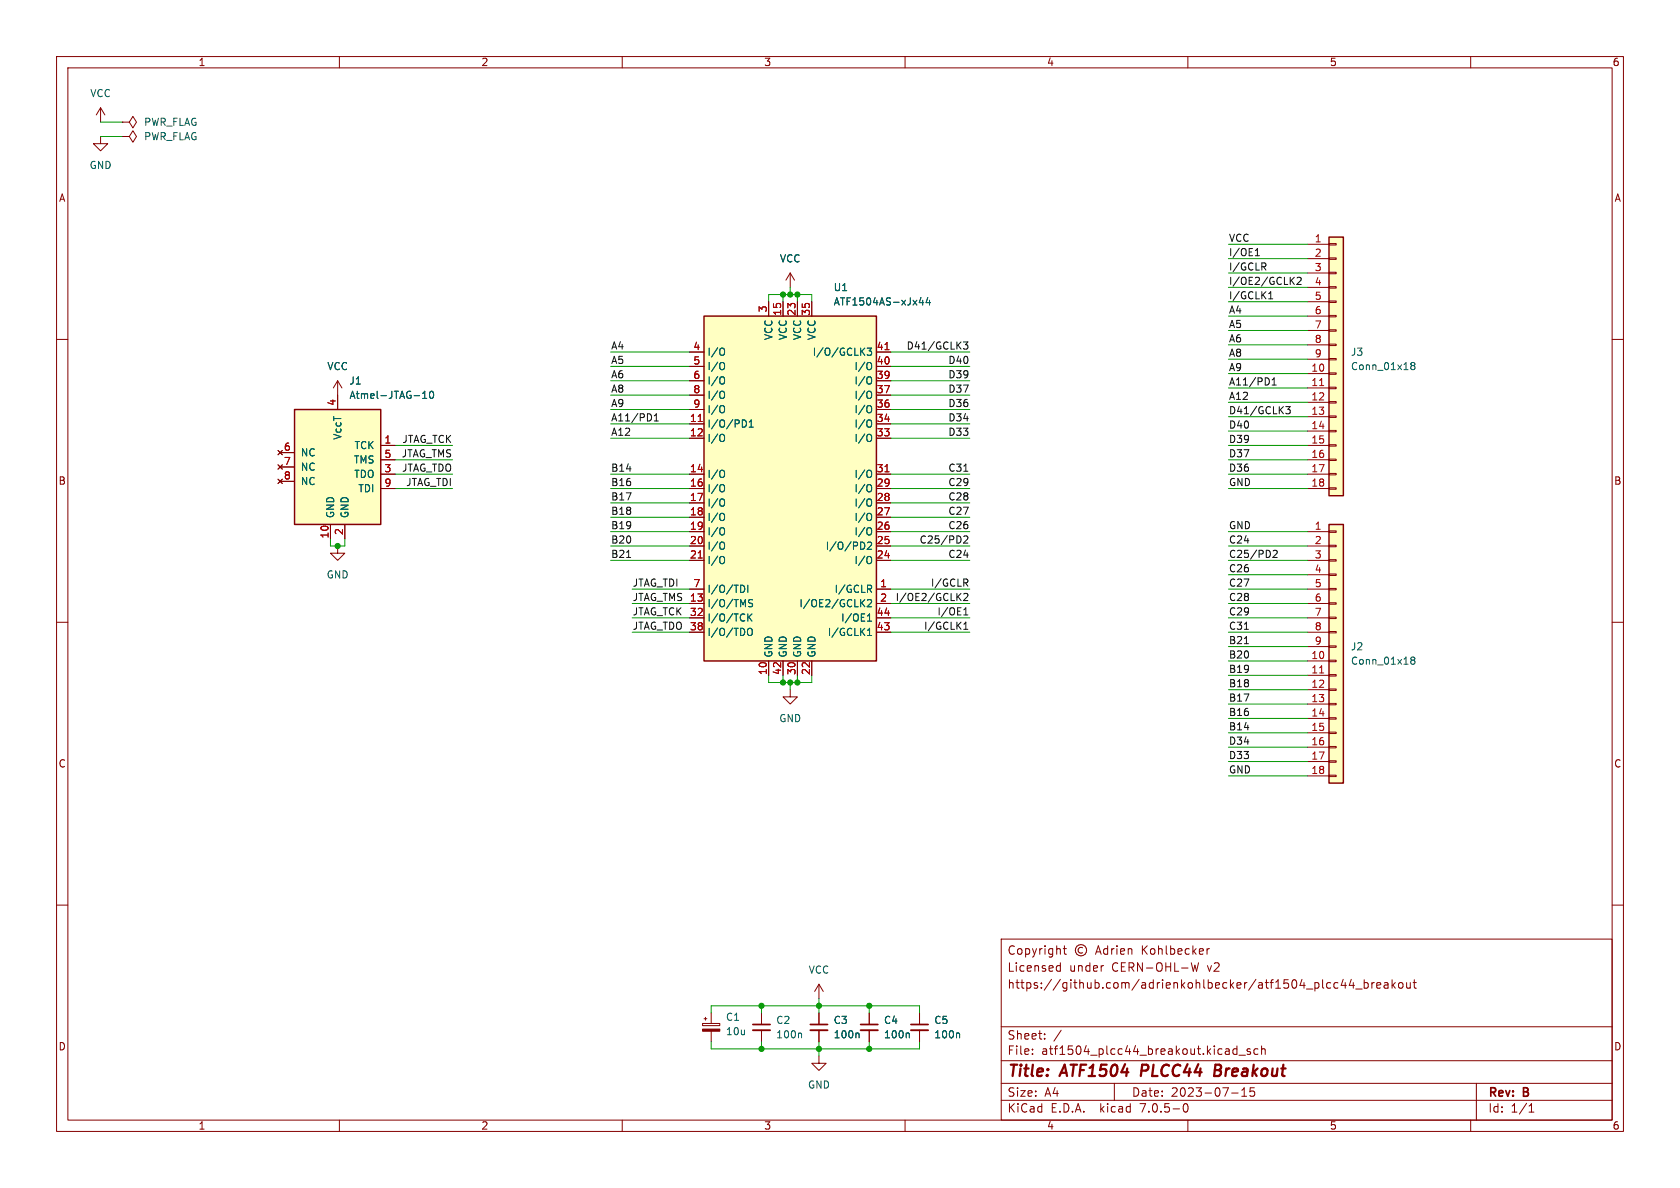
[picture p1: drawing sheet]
<svg xmlns="http://www.w3.org/2000/svg" width="297mm" height="210mm" viewBox="0 0 297 210" stroke-linecap="round" stroke-linejoin="round" font-family="sans-serif">
<g fill="none" stroke="#840000" stroke-width=".18">
<path d="M10 10h277v190h-277zM12 12h273v186h-273zM17.8 19.1l-.8 1.2M17.8 19.1v2.5M17.8 19.1l.7 1.2M60 10v2M110 10v2M160 10v2M210 10v2M260 10v2M17.8 24.1v1.3h1.2l-1.2 1.3-1.3-1.3h1.3M21.6 21.6h1.3l.6-1 .6 1-.6 1-.6-1"/>
<path d="M21.6 21.6h.1M21.6 24.1h1.3l.6-1 .6 1-.6 1-.6-1M21.6 24.1h.1M10 60h2M135.9 53.3v2.6M138.4 53.3v2.6M139.7 48.3l-.8 1.2M139.7 48.3v2.5M139.7 48.3l.8 1.2M141 53.3v2.6M143.5 53.3v2.6M231.1 43.2h3.8"/>
<path d="M231.1 45.7h3.8M231.1 48.3h3.8M231.1 50.8h3.8M231.1 53.3h3.8M231.1 55.9h3.8M231.1 58.4h3.8M234.9 58.3h1.3v.2h-1.3zM234.9 55.8h1.3v.2h-1.3zM234.9 53.2h1.3v.3h-1.3zM234.9 50.7h1.3v.2h-1.3zM234.9 48.1h1.3v.3h-1.3zM234.9 45.6h1.3v.2h-1.3z"/>
<path d="M234.9 43.1h1.3v.2h-1.3zM285 60h2M49.1 79.6l.8 .8M49.9 79.6l-.8 .8M59.7 67.3l-.8 1.3M59.7 67.3v5.1M59.7 67.3l.8 1.3M67.3 78.7h2.5M121.9 74.9h2.6M121.9 77.5h2.6M121.9 72.4h2.6M121.9 69.9h2.6"/>
<path d="M121.9 67.3h2.6M121.9 62.2h2.6M121.9 64.8h2.6M154.9 74.9h2.6M154.9 77.5h2.6M154.9 72.4h2.6M154.9 69.9h2.6M154.9 67.3h2.6M154.9 62.2h2.6M154.9 64.8h2.6M231.1 78.7h3.8M231.1 66h3.8"/>
<path d="M231.1 68.6h3.8M231.1 71.1h3.8M231.1 73.7h3.8M231.1 76.2h3.8M231.1 61h3.8M231.1 63.5h3.8M234.9 78.6h1.3v.3h-1.3zM234.9 76.1h1.3v.2h-1.3zM234.9 73.5h1.3v.3h-1.3zM234.9 71h1.3v.2h-1.3zM234.9 68.5h1.3v.2h-1.3zM234.9 65.9h1.3v.3h-1.3z"/>
<path d="M234.9 63.4h1.3v.2h-1.3zM234.9 60.8h1.3v.3h-1.3zM49.1 82.2l.8 .7M49.1 84.7l.8 .8M49.5 80h2.6M49.5 82.6h2.6M49.5 85.1h2.6M49.9 82.2l-.8 .7M49.9 84.7l-.8 .8M58.4 92.7v2.6M59.7 96.5v1.3h1.3l-1.3 1.3-1.3-1.3h1.3M61 92.7v2.6"/>
<path d="M67.3 83.8h2.5M67.3 81.3h2.5M67.3 86.4h2.5M121.9 94h2.6M121.9 96.5h2.6M121.9 99.1h2.6M121.9 83.8h2.6M121.9 86.4h2.6M121.9 88.9h2.6M121.9 91.4h2.6M154.9 94h2.6M154.9 96.5h2.6"/>
<path d="M154.9 99.1h2.6M154.9 83.8h2.6M154.9 86.4h2.6M154.9 88.9h2.6M154.9 91.4h2.6M231.1 94h3.8M231.1 96.5h3.8M231.1 99.1h3.8M231.1 83.8h3.8M231.1 81.3h3.8M231.1 86.4h3.8M234.9 98.9h1.3v.3h-1.3z"/>
<path d="M234.9 96.4h1.3v.2h-1.3zM234.9 93.9h1.3v.2h-1.3zM234.9 86.2h1.3v.3h-1.3zM234.9 83.7h1.3v.2h-1.3zM234.9 81.2h1.3v.2h-1.3zM10 110h2M121.9 104.1h2.6M121.9 106.7h2.6M121.9 109.2h2.6M121.9 111.8h2.6M135.9 116.8v2.6M138.4 116.8v2.6"/>
<path d="M141 116.8v2.6M143.5 116.8v2.6M154.9 104.1h2.6M154.9 106.7h2.6M154.9 109.2h2.6M154.9 111.8h2.6M231.1 116.8h3.8M231.1 119.4h3.8M231.1 101.6h3.8M231.1 104.1h3.8M231.1 106.7h3.8M231.1 109.2h3.8"/>
<path d="M231.1 111.8h3.8M231.1 114.3h3.8M234.9 119.3h1.3v.2h-1.3zM234.9 116.7h1.3v.3h-1.3zM234.9 114.2h1.3v.2h-1.3zM234.9 111.6h1.3v.3h-1.3zM234.9 109.1h1.3v.2h-1.3zM234.9 106.6h1.3v.2h-1.3zM234.9 104h1.3v.3h-1.3zM234.9 101.5h1.3v.2h-1.3zM285 110h2M139.7 121.9v1.3h1.3l-1.3 1.3-1.3-1.3h1.3"/>
<path d="M231.1 121.9h3.8M231.1 124.5h3.8M231.1 127h3.8M231.1 129.5h3.8M231.1 132.1h3.8M231.1 134.6h3.8M231.1 137.2h3.8M234.9 137h1.3v.3h-1.3zM234.9 134.5h1.3v.2h-1.3zM234.9 132h1.3v.2h-1.3zM234.9 129.4h1.3v.3h-1.3zM234.9 126.9h1.3v.2h-1.3z"/>
<path d="M234.9 124.3h1.3v.3h-1.3zM234.9 121.8h1.3v.2h-1.3zM10 160h2M285 160h2M124.7 179.8v.5M125.7 179.1v1.8M134.6 179.1v2M144.8 174l-.8 1.3M144.8 174v2.5M144.8 179.1v2M144.8 174l.7 1.3M153.7 179.1v2"/>
<path d="M162.6 179.1v2M177 166h108v32h-108zM186.9 171.6h.6M186.9 170.8h.6M187.5 170.2v1.5M188 167.7h.5M188.2 167.2v1.3l.3 .2M191.4 167.6a.52 .52 0 0 0-.8 .4 .52 .52 0 0 0 .8 .4M193.7 168.7l.5-1.5 .5 1.5M193.8 168.3h.7M195 170.7h.1M195.8 167.8l-.4-.1-.3 .3v.4l.1 .2h.6"/>
<path d="M195.8 167.2v1.5M196.5 167.7v1M197 167.7l-.3 .1-.2 .2M197.5 167.2v.1M197.5 167.7v1M198.1 168.2l.7-.1-.1-.3-.4-.1-.2 .2 .1 .7h.5M199.5 167.8l.2-.1 .3 .1 .1 .9M199.5 167.7v1M210.6 170.2l.4 1.5 .2-1.1 .3 1.1 .4-1.5M213.4 167.7v1M213.8 167.7l-.3 .1-.1 .2M236.5 173.8l-.4-.1-.3 .3v.4l.2 .2h.5"/>
<path d="M237.5 173.1l-.4 1.1h.9M237.8 173.7v1M238.9 173.1l-.4 1.1h1M239.2 173.7v1M239.7 174.8h1.1M241.2 173.8l.4-.1 .3 .3v.4l-.2 .2h-.5M241.2 173.2v1.5M242.5 173.7v1M243 173.7l-.3 .1-.2 .2M243.4 174.2l.7-.1-.1-.3-.4-.1-.2 .2 .1 .7h.5M244.7 173.8h.6l.1 .9M245.4 174.1h-.5a.29 .29 0 0 0-.2 .3 .29 .29 0 0 0 .2 .3l.5-.1"/>
<path d="M246.1 173.2v1.5M246.2 174.1l.5 .6M246.7 173.7l-.6 .6M247.3 173.8l.2-.1 .5 .1v.6l-.1 .2-.4 .1-.2-.1zM248.7 173.7v.9l.4 .1 .2-.1M249.3 173.7v1M249.8 173.7h.6M250 173.2v1.3l.4 .2M60 198v2M110 198v2M124.2 180.9h3.1v.4h-3.1zM124.5 180.1h.5"/>
<path d="M125.7 182.3v1.9M134.6 182.1v2.1M144.8 186.7v1.3h1.2l-1.2 1.2-1.3-1.2h1.3M144.8 182.1v2.1M153.7 182.1v2.1M160 198v2M162.6 182.1v2.1M177 194.5h108M177 191.5h108M177 187.5h108M177 181.5h108M182.5 186.3v.1"/>
<path d="M182.5 185.5v.1M184.7 183.6v.1M184.7 182.8v.1M187.6 182.1l-1.3 2M197 191.5v3M209.3 195.2l.2-.1a.81 .81 0 0 1 .6 .6 .81 .81 0 0 1-.3 .8l-.1 .1a.81 .81 0 0 1-.4-1.4zM210 198v2M217.7 193.2h1.2M218.7 184.9v1.5M218.7 185.5l-.5-.1-.2 .3v.4l.1 .2h.6M219 186.5h1.2M219.5 193.8h.9"/>
<path d="M219.5 192.7l.5-.4v1.5M221 185.5l-.3-.1-.2 .2v.2l.5 .2v.3h-.5M221.7 192.3h-.7v.7l.2-.1h.5l.1 .3-.1 .5-.2 .1-.5-.1M222.4 185.5l-.4-.1-.3 .3v.4l.1 .2h.6M223 185.5l.2-.1 .4 .1 .1 .9M223 184.9v1.5M260 198v2M261 191.5v6.5M270.3 196.6h.9M270.3 195.5l.4-.4v1.5"/>
<circle cx="191.1" cy="168" r="1"/>
</g>
<path d="M214.8 189.2h.6M215.6 188.2h-.7l-.3 2h.8" fill="none" stroke="#840000" stroke-width=".4"/>
<g fill="#ffffc2" stroke="#ffffc2" stroke-width=".18">
<path d="M234.9 92.7h2.6v45.7h-2.6z"/>
<path d="M52.1 72.4h15.2v20.3h-15.2z"/>
<path d="M234.9 41.9h2.6v45.7h-2.6z"/>
<path d="M124.5 55.9h30.4v60.9h-30.4z"/>
</g>
<path d="M124.5 55.9h30.4v60.9h-30.4zM234.9 41.9h2.6v45.7h-2.6zM52.1 72.4h15.2v20.3h-15.2zM234.9 92.7h2.6v45.7h-2.6z" fill="none" stroke="#840000" stroke-width=".25"/>
<path d="M123.4 74.5h.8M156.5 61.8h.7M233.3 68.2h.7M123.4 98.6h.8M156.5 83.4h.7M233.3 119h.7" fill="none" stroke="#a90000" stroke-width=".18"/>
<g fill="none" stroke="#006464" stroke-width=".18">
<path d="M162.8 52.6l-.3 .9h.8M163.1 53.1v.8M164 52.6l-.3 .9h.8M164.3 53.1v.8M74.7 70.4h.7M74.7 69.5l.4-.3v1.2M76.1 69.3l.1-.1a.68 .68 0 0 1 .5 .6 .68 .68 0 0 1-.5 .6l-.1-.1-.2-.4zM127.8 76.8h.1a.81 .81 0 0 1-.1 1.2M127.8 61.5l.1 .1a.81 .81 0 0 1-.1 1.2M127.8 64.1h.1a.81 .81 0 0 1-.1 1.2M127.8 66.6l.1 .1a.81 .81 0 0 1-.1 1.2M127.8 69.2h.1a.81 .81 0 0 1-.1 1.2"/>
<path d="M127.8 71.7l.1 .1a.81 .81 0 0 1-.1 1.2M131.2 74.2a.64 .64 0 0 1 .8 .7 .64 .64 0 0 1-.8 .6M132.4 75.5h.8M132.4 74.6l.4-.4v1.3M152.3 62.1l.6 .7M152.9 61.5l-.7 .8M153.3 61.5h.8l-.4 .5 .3 .1v.6l-.2 .1-.5-.1M153.9 64.1a.9 .9 0 0 1 0 1.2M153.9 66.7a.9 .9 0 0 1 0 1.1M153.9 69.2a.9 .9 0 0 1 0 1.2M153.9 71.8a.9 .9 0 0 1 0 1.1M153.9 74.3a.9 .9 0 0 1 0 1.1"/>
<path d="M153.9 76.8a.9 .9 0 0 1 0 1.2M249.7 64.6l-.3-.2 .3-.3h.3l.1 .2-.2 .3M249.7 64.6l-.3 .3 .1 .3 .2 .1h.2l.2-.2v-.2l-.2-.3M249.7 64.6h.2M127.8 83.1l.1 .1a.81 .81 0 0 1-.1 1.2M127.8 85.7h.1a.81 .81 0 0 1-.1 1.2M127.8 88.2l.1 .1a.81 .81 0 0 1-.1 1.2M127.8 90.7l.1 .1a.81 .81 0 0 1-.1 1.2M127.8 93.3l.1 .1a.81 .81 0 0 1-.1 1.2M127.8 95.8l.1 .1a.81 .81 0 0 1-.1 1.2M127.8 98.4h.1a.81 .81 0 0 1-.1 1.2M152.8 96l.1 .4-.1 .5"/>
<path d="M153.4 96l.4-.2 .3 .4-.8 .9h.8M153.9 83.2a.9 .9 0 0 1 0 1.1M153.9 85.7a.9 .9 0 0 1 0 1.2M153.9 88.3a.9 .9 0 0 1 0 1.1M153.9 90.8a.9 .9 0 0 1 0 1.2M153.9 93.4a.9 .9 0 0 1 0 1.1M153.9 98.4a.9 .9 0 0 1 0 1.2M130.9 103.4a.64 .64 0 0 1 .8 .7 .64 .64 0 0 1-.8 .6M132.2 103.4v1.3M132.2 108.5v1.3M132.2 111.3l.2-.2a.43 .43 0 0 1 .6 .4v.4a.42 .42 0 0 1-.4 .5 .42 .42 0 0 1-.5-.5zM132.4 109.1l.5 .7"/>
<path d="M132.9 108.5l-.7 .8M133.1 106.1l-.5-.1-.2 .1v.4l.5 .2 .2 .3-.3 .3-.5-.1M152.3 106.5l.6 .8M152.9 106l-.7 .7M153.4 106.1l.4-.1 .3 .4-.8 .9h.8M153.4 112.3h.7M153.4 108.9l.3-.4v1.3M153.4 111.4l.3-.3v1.2M153.4 109.8h.7M153.7 104.1l.4 .6M154 103.5l.1 .2-.1 .4M249.7 116.7l-.3-.2 .3-.4 .3 .1 .1 .2-.2 .3"/>
<path d="M249.7 116.7l-.3 .2 .1 .4 .2 .1h.2l.2-.2v-.3l-.2-.2M249.7 116.7h.2M141.5 182.6l.2 .2v.7M151.7 182.6l.2 .2v.7M160.6 182.6l.2 .2v.7M169.5 182.6l.1 .2v.7"/>
</g>
<path d="M133.1 182.1h3M143.3 182.1h3M152.1 182.1h3.1M161 182.1h3.1" fill="none" stroke="#840000" stroke-width=".33"/>
<path d="M133.1 181.1h3M143.3 181.1h3M152.1 181.1h3.1M161 181.1h3.1" fill="none" stroke="#840000" stroke-width=".3"/>
<path d="M124.2 181.9h3.1v.4h-3.1z" fill="#840000" stroke="#840000" stroke-width=".18"/>
<g fill="none" stroke="#0f0f0f" stroke-width=".18">
<path d="M221.9 45.2h.8M221.9 44.3l.4-.4v1.3M223.4 47.1l.4 .6M223.6 46.5l.2 .2-.1 .3-.1 .1M224.3 52.8h.7M224.3 51.9l.3-.3v1.2M228.3 49.6l.5 .7M228.8 49l-.7 .7M229.3 49.1l.5-.1 .2 .4-.8 .9h.8M115.7 74.4h.7M115.7 73.5l.3-.4v1.3M170.3 60.4h.8l-.4 .5 .3 .2v.5l-.1 .1-.6-.1"/>
<path d="M224.9 68.1h.7M224.9 67.2l.4-.4v1.3M227.3 71.9h.8l-.4 .5 .3 .1v.5l-.1 .1-.6-.1M110.8 98.5h.7M170.4 94.9l.5-.2 .2 .4-.8 .9h.8M225.1 97.4l.5-.1 .2 .3-.8 .9h.8M169.4 105.4l.5 .8M169.9 104.9l-.7 .7M170.4 111.2h.7M170.4 105l.5-.1 .2 .4-.8 .9h.8M170.4 107.8l.3-.4v1.3M170.4 110.3l.3-.3v1.2"/>
<path d="M170.4 108.7h.7M170.7 103l.4 .6M171 102.4l.1 .2-.1 .4M220 111.2h.7M220 113.8h.7"/>
</g>
<g fill="none" stroke="#009600" stroke-width=".18">
<path d="M17.8 24.1h3.8M17.8 21.6h3.8M135.9 53.3v-1.2h7.6v1.2M138.4 52.1v1.2M139.7 50.8v1.3M141 52.1v1.2M217.2 45.7h13.9M217.2 50.8h13.9M217.2 48.3h13.9M217.2 43.2h13.9M217.2 55.9h13.9M217.2 53.3h13.9"/>
<path d="M217.2 58.4h13.9M69.8 78.7h10.2M107.9 77.5h14M107.9 74.9h14M107.9 69.9h14M107.9 62.2h14M107.9 72.4h14M107.9 67.3h14M107.9 64.8h14M157.5 77.5h13.9M157.5 74.9h13.9M157.5 69.9h13.9"/>
<path d="M157.5 62.2h13.9M157.5 72.4h13.9M157.5 67.3h13.9M157.5 64.8h13.9M217.2 71.1h13.9M217.2 73.7h13.9M217.2 61h13.9M217.2 63.5h13.9M217.2 68.6h13.9M217.2 76.2h13.9M217.2 66h13.9M217.2 78.7h13.9"/>
<path d="M58.4 95.3v1.2h2.6v-1.2M69.8 83.8h10.2M69.8 86.4h10.2M69.8 81.3h10.2M107.9 83.8h14M107.9 86.4h14M107.9 94h14M107.9 96.5h14M107.9 99.1h14M107.9 88.9h14M107.9 91.4h14M157.5 83.8h13.9"/>
<path d="M157.5 86.4h13.9M157.5 94h13.9M157.5 96.5h13.9M157.5 99.1h13.9M157.5 88.9h13.9M157.5 91.4h13.9M217.2 83.8h13.9M217.2 86.4h13.9M217.2 94h13.9M217.2 96.5h13.9M217.2 99.1h13.9M217.2 81.3h13.9"/>
<path d="M111.8 106.7h10.1M111.8 109.2h10.1M111.8 104.1h10.1M111.8 111.8h10.1M135.9 119.4v1.3h7.6v-1.3M138.4 119.4v1.3M141 119.4v1.3M157.5 106.7h13.9M157.5 109.2h13.9M157.5 104.1h13.9M157.5 111.8h13.9M217.2 106.7h13.9"/>
<path d="M217.2 109.2h13.9M217.2 104.1h13.9M217.2 111.8h13.9M217.2 114.3h13.9M217.2 101.6h13.9M217.2 116.8h13.9M217.2 119.4h13.9M139.7 120.7v1.2M217.2 124.5h13.9M217.2 134.6h13.9M217.2 132.1h13.9M217.2 137.2h13.9"/>
<path d="M217.2 129.5h13.9M217.2 121.9h13.9M217.2 127h13.9M125.7 179.1v-1.3h36.9v1.3M134.6 177.8v1.3M144.8 176.5v2.6M153.7 177.8v1.3M125.7 184.2v1.2h36.9v-1.2M134.6 184.2v1.2M144.8 184.2v2.5M153.7 184.2v1.2"/>
</g>
<g fill="#009600" stroke="#009600" stroke-width=".18">
<circle cx="134.6" cy="185.4" r=".46"/>
<circle cx="144.8" cy="185.4" r=".46"/>
<circle cx="134.6" cy="177.8" r=".46"/>
<circle cx="144.8" cy="177.8" r=".46"/>
<circle cx="141" cy="120.7" r=".46"/>
<circle cx="153.7" cy="177.8" r=".46"/>
<circle cx="153.7" cy="185.4" r=".46"/>
<circle cx="139.7" cy="120.7" r=".46"/>
<circle cx="138.4" cy="52.1" r=".46"/>
<circle cx="139.7" cy="52.1" r=".46"/>
<circle cx="141" cy="52.1" r=".46"/>
<circle cx="138.4" cy="120.7" r=".46"/>
<circle cx="59.7" cy="96.5" r=".46"/>
</g>
<g font-size="2.8" fill="#840000">
<text x="178" y="190.8">Title:</text>
<text x="187.5" y="190.8">ATF1504</text>
<text x="202.2" y="190.8">PLCC44</text>
<text x="215.7" y="190.8">Breakout</text>
</g>
<g font-size="2.1" fill="#840000">
<text x="178" y="171.9">Licensed</text>
<text x="178" y="168.9">Copyright</text>
<text x="188.9" y="171.9">under</text>
<text x="196.4" y="171.9">CERN-OHL-W</text>
<text x="201.7" y="168.9">Kohlbecker</text>
<text x="213.4" y="171.9">v2</text>
<text x="178" y="174.9">https://github.com/adrienkohlbecker/atf1504_plcc44_breakout</text>
<text x="178" y="183.9">Sheet:</text>
<text x="178" y="186.6">File:</text>
<text x="184" y="186.6">atf1504_plcc44_breakout.kicad_sch</text>
<text x="178" y="196.8">KiCad</text>
<text x="178" y="194">Size:</text>
<text x="184.6" y="194">A4</text>
<text x="185.7" y="196.8">E.D.A.</text>
<text x="194.4" y="196.8">kicad</text>
<text x="200" y="194">Date:</text>
<text x="201.5" y="196.8">7.0.5-0</text>
<text x="206.9" y="194">2023-07-15</text>
<text x="263" y="194.2">Rev:</text>
<text x="263" y="196.8">Id:</text>
<text x="267" y="196.8">1/1</text>
<text x="269.2" y="194.2">B</text>
</g>
<g font-size="1.8" fill="#840000">
<text x="35" y="11.8">1</text>
<text x="85" y="11.8">2</text>
<text x="135" y="11.8">3</text>
<text x="185" y="11.8">4</text>
<text x="235" y="11.8">5</text>
<text x="285" y="11.8">6</text>
<text x="10.4" y="35.8">A</text>
<text x="285.4" y="35.8">A</text>
<text x="10.3" y="85.8">B</text>
<text x="285.3" y="85.8">B</text>
<text x="10.3" y="135.8">C</text>
<text x="285.3" y="135.8">C</text>
<text x="10.3" y="185.8">D</text>
<text x="285.3" y="185.8">D</text>
<text x="35" y="199.8">1</text>
<text x="85" y="199.8">2</text>
<text x="135" y="199.8">3</text>
<text x="185" y="199.8">4</text>
<text x="235" y="199.8">5</text>
<text x="285" y="199.8">6</text>
</g>
<g font-size="1.8" fill="#006464">
<text x="15.9" y="17.3">VCC</text>
<text x="25.4" y="22.4">PWR_FLAG</text>
<text x="25.4" y="25">PWR_FLAG</text>
<text x="15.8" y="30">GND</text>
<text x="137.8" y="46.5">VCC</text>
<text x="147.3" y="51.6">U1</text>
<text x="147.3" y="54.2">ATF1504AS-xJx44</text>
<text x="57.8" y="65.6">VCC</text>
<text x="125" y="63.1">I/O</text>
<text x="125" y="65.6">I/O</text>
<text x="136.7" y="60.1" transform="rotate(-90 136.7 60.1)">VCC</text>
<text x="139.3" y="60.1" transform="rotate(-90 139.3 60.1)">VCC</text>
<text x="141.8" y="60.1" transform="rotate(-90 141.8 60.1)">VCC</text>
<text x="143.7" y="63.1">I/O/GCLK3</text>
<text x="144.3" y="60.1" transform="rotate(-90 144.3 60.1)">VCC</text>
<text x="151" y="65.6">I/O</text>
<text x="238.8" y="63.1">J3</text>
<text x="238.8" y="65.6">Conn_01x18</text>
<text x="61.7" y="68.1">J1</text>
<text x="61.7" y="70.7">Atmel-JTAG-10</text>
<text x="125" y="68.1">I/O</text>
<text x="125" y="70.7">I/O</text>
<text x="151" y="70.7">I/O</text>
<text x="151" y="68.1">I/O</text>
<text x="60.5" y="77.8" transform="rotate(-90 60.5 77.8)">VccT</text>
<text x="125" y="75.8">I/O/PD1</text>
<text x="125" y="73.2">I/O</text>
<text x="151" y="75.8">I/O</text>
<text x="151" y="73.2">I/O</text>
<text x="53.1" y="80.8">NC</text>
<text x="53.1" y="83.4">NC</text>
<text x="62.5" y="82.1">TMS</text>
<text x="62.7" y="79.6">TCK</text>
<text x="125" y="78.3">I/O</text>
<text x="151" y="78.3">I/O</text>
<text x="53.1" y="85.9">NC</text>
<text x="62.6" y="84.6">TDO</text>
<text x="63.3" y="87.2">TDI</text>
<text x="125" y="84.6">I/O</text>
<text x="125" y="87.2">I/O</text>
<text x="125" y="89.7">I/O</text>
<text x="151" y="89.7">I/O</text>
<text x="151" y="87.2">I/O</text>
<text x="151" y="84.6">I/O</text>
<text x="59.2" y="91.7" transform="rotate(-90 59.2 91.7)">GND</text>
<text x="61.8" y="91.7" transform="rotate(-90 61.8 91.7)">GND</text>
<text x="125" y="92.3">I/O</text>
<text x="125" y="94.8">I/O</text>
<text x="151" y="94.8">I/O</text>
<text x="151" y="92.3">I/O</text>
<text x="125" y="97.3">I/O</text>
<text x="125" y="99.9">I/O</text>
<text x="146" y="97.3">I/O/PD2</text>
<text x="151" y="99.9">I/O</text>
<text x="57.7" y="102.4">GND</text>
<text x="125" y="107.5">I/O/TMS</text>
<text x="125" y="105">I/O/TDI</text>
<text x="141.3" y="107.5">I/OE2/GCLK2</text>
<text x="147.5" y="105">I/GCLR</text>
<text x="125" y="110">I/O/TCK</text>
<text x="125" y="112.6">I/O/TDO</text>
<text x="146.3" y="112.6">I/GCLK1</text>
<text x="148.7" y="110">I/OE1</text>
<text x="136.7" y="116.3" transform="rotate(-90 136.7 116.3)">GND</text>
<text x="139.3" y="116.3" transform="rotate(-90 139.3 116.3)">GND</text>
<text x="141.8" y="116.3" transform="rotate(-90 141.8 116.3)">GND</text>
<text x="144.3" y="116.3" transform="rotate(-90 144.3 116.3)">GND</text>
<text x="238.8" y="115.1">J2</text>
<text x="238.8" y="117.7">Conn_01x18</text>
<text x="137.7" y="127.8">GND</text>
<text x="142.9" y="172.3">VCC</text>
<text x="128.3" y="180.6">C1</text>
<text x="128.3" y="183.2">10u</text>
<text x="137.2" y="181.2">C2</text>
<text x="137.2" y="183.7">100n</text>
<text x="147.3" y="181.2">C3</text>
<text x="147.3" y="183.7">100n</text>
<text x="156.2" y="181.2">C4</text>
<text x="156.2" y="183.7">100n</text>
<text x="165.1" y="181.2">C5</text>
<text x="165.1" y="183.7">100n</text>
<text x="142.8" y="192.6">GND</text>
</g>
<g font-size="1.8" fill="#0f0f0f">
<text x="217.2" y="45.4">I/OE1</text>
<text x="217.2" y="47.9">I/GCLR</text>
<text x="217.2" y="42.8">VCC</text>
<text x="217.2" y="53">I/GCLK1</text>
<text x="217.2" y="50.5">I/OE2/GCLK2</text>
<text x="217.2" y="58.1">A5</text>
<text x="217.2" y="55.5">A4</text>
<text x="107.9" y="64.4">A5</text>
<text x="107.9" y="61.9">A4</text>
<text x="160.3" y="61.9">D41/GCLK3</text>
<text x="167.6" y="64.4">D40</text>
<text x="217.2" y="60.6">A6</text>
<text x="217.2" y="63.2">A8</text>
<text x="217.2" y="65.7">A9</text>
<text x="107.9" y="67">A6</text>
<text x="107.9" y="69.5">A8</text>
<text x="167.6" y="67">D39</text>
<text x="167.6" y="69.5">D37</text>
<text x="217.2" y="68.2">A11/PD1</text>
<text x="217.2" y="70.8">A12</text>
<text x="107.9" y="77.1">A12</text>
<text x="107.9" y="74.6">A11/PD1</text>
<text x="107.9" y="72">A9</text>
<text x="167.6" y="72">D36</text>
<text x="167.6" y="77.1">D33</text>
<text x="167.6" y="74.6">D34</text>
<text x="217.2" y="73.3">D41/GCLK3</text>
<text x="217.2" y="75.9">D40</text>
<text x="71" y="80.9">JTAG_TMS</text>
<text x="71.1" y="83.5">JTAG_TDO</text>
<text x="71.1" y="78.4">JTAG_TCK</text>
<text x="107.9" y="83.5">B14</text>
<text x="167.6" y="83.5">C31</text>
<text x="217.2" y="80.9">D37</text>
<text x="217.2" y="83.5">D36</text>
<text x="217.2" y="78.4">D39</text>
<text x="71.8" y="86">JTAG_TDI</text>
<text x="107.9" y="88.6">B17</text>
<text x="107.9" y="86">B16</text>
<text x="167.6" y="88.6">C28</text>
<text x="167.6" y="86">C29</text>
<text x="217.2" y="86">GND</text>
<text x="107.9" y="93.6">B19</text>
<text x="107.9" y="91.1">B18</text>
<text x="167.6" y="93.6">C26</text>
<text x="167.6" y="91.1">C27</text>
<text x="217.2" y="93.6">GND</text>
<text x="107.9" y="96.2">B20</text>
<text x="107.9" y="98.7">B21</text>
<text x="162.6" y="96.2">C25/PD2</text>
<text x="167.6" y="98.7">C24</text>
<text x="217.2" y="101.3">C26</text>
<text x="217.2" y="98.7">C25/PD2</text>
<text x="217.2" y="96.2">C24</text>
<text x="111.8" y="103.8">JTAG_TDI</text>
<text x="111.8" y="106.3">JTAG_TMS 13</text>
<text x="158.3" y="106.3">I/OE2/GCLK2</text>
<text x="164.5" y="103.8">I/GCLR</text>
<text x="217.2" y="103.8">C27</text>
<text x="217.2" y="106.3">C28</text>
<text x="111.8" y="108.9">JTAG_TCK 32</text>
<text x="111.8" y="111.4">JTAG_TDO 38</text>
<text x="163.3" y="111.4">I/GCLK1</text>
<text x="165.7" y="108.9">I/OE1</text>
<text x="217.2" y="111.4">C31</text>
<text x="217.2" y="114">B21</text>
<text x="217.2" y="108.9">C29</text>
<text x="217.2" y="116.5">B20</text>
<text x="217.2" y="119">B19</text>
<text x="217.2" y="121.6">B18</text>
<text x="217.2" y="124.1">B17</text>
<text x="217.2" y="131.7">D34</text>
<text x="217.2" y="129.2">B14</text>
<text x="217.2" y="126.7">B16</text>
<text x="217.2" y="134.3">D33</text>
<text x="217.2" y="136.8">GND</text>
</g>
<g font-size="1.8" fill="#a90000">
<text x="232.4" y="42.9">1</text>
<text x="232.4" y="45.5">2</text>
<text x="232.4" y="48">3</text>
<text x="232.4" y="50.5">4</text>
<text x="232.4" y="53.1">5</text>
<text x="135.6" y="55.3" transform="rotate(-90 135.6 55.3)">3</text>
<text x="138.2" y="55.9" transform="rotate(-90 138.2 55.9)">15</text>
<text x="140.7" y="55.9" transform="rotate(-90 140.7 55.9)">23</text>
<text x="143.3" y="55.9" transform="rotate(-90 143.3 55.9)">35</text>
<text x="232.4" y="55.6">6</text>
<text x="232.4" y="58.2">7</text>
<text x="122.5" y="62">4</text>
<text x="122.5" y="64.5">5</text>
<text x="154.9" y="64.5">40</text>
<text x="154.9" y="62">41</text>
<text x="231.8" y="65.8">10</text>
<text x="232.4" y="60.7">8</text>
<text x="232.4" y="63.2">9</text>
<text x="59.4" y="71.8" transform="rotate(-90 59.4 71.8)">4</text>
<text x="122.5" y="67.1">6</text>
<text x="122.5" y="69.6">8</text>
<text x="154.9" y="69.6">37</text>
<text x="154.9" y="67.1">39</text>
<text x="231.8" y="68.3">11</text>
<text x="231.8" y="70.9">12</text>
<text x="121.9" y="74.7">11</text>
<text x="121.9" y="77.2">12</text>
<text x="122.5" y="72.1">9</text>
<text x="154.9" y="77.2">33</text>
<text x="154.9" y="74.7">34</text>
<text x="154.9" y="72.1">36</text>
<text x="231.8" y="73.4">13</text>
<text x="231.8" y="75.9">14</text>
<text x="50.1" y="79.8">6</text>
<text x="50.1" y="82.3">7</text>
<text x="67.9" y="78.5">1</text>
<text x="67.9" y="83.6">3</text>
<text x="67.9" y="81">5</text>
<text x="121.9" y="83.6">14</text>
<text x="154.9" y="83.6">31</text>
<text x="231.8" y="78.5">15</text>
<text x="231.8" y="81">16</text>
<text x="231.8" y="83.6">17</text>
<text x="50.1" y="84.8">8</text>
<text x="67.9" y="86.1">9</text>
<text x="121.9" y="86.1">16</text>
<text x="121.9" y="88.6">17</text>
<text x="154.9" y="88.6">28</text>
<text x="154.9" y="86.1">29</text>
<text x="231.8" y="86.1">18</text>
<text x="58.2" y="95.3" transform="rotate(-90 58.2 95.3)">10</text>
<text x="60.7" y="94.6" transform="rotate(-90 60.7 94.6)">2</text>
<text x="121.9" y="91.2">18</text>
<text x="121.9" y="93.7">19</text>
<text x="154.9" y="93.7">26</text>
<text x="154.9" y="91.2">27</text>
<text x="232.4" y="93.7">1</text>
<text x="121.9" y="96.3">20</text>
<text x="121.9" y="98.8">21</text>
<text x="154.9" y="98.8">24</text>
<text x="154.9" y="96.3">25</text>
<text x="232.4" y="96.3">2</text>
<text x="232.4" y="98.8">3</text>
<text x="232.4" y="101.3">4</text>
<text x="121.9" y="106.4">13</text>
<text x="122.5" y="103.9">7</text>
<text x="155.5" y="103.9">1</text>
<text x="155.5" y="106.4">2</text>
<text x="232.4" y="103.9">5</text>
<text x="232.4" y="106.4">6</text>
<text x="121.9" y="109">32</text>
<text x="121.9" y="111.5">38</text>
<text x="154.9" y="111.5">43</text>
<text x="154.9" y="109">44</text>
<text x="232.4" y="109">7</text>
<text x="232.4" y="111.5">8</text>
<text x="135.6" y="119.4" transform="rotate(-90 135.6 119.4)">10</text>
<text x="138.2" y="119.4" transform="rotate(-90 138.2 119.4)">42</text>
<text x="140.7" y="119.4" transform="rotate(-90 140.7 119.4)">30</text>
<text x="143.3" y="119.4" transform="rotate(-90 143.3 119.4)">22</text>
<text x="231.8" y="116.6">10</text>
<text x="231.8" y="119.1">11</text>
<text x="232.4" y="114">9</text>
<text x="231.8" y="121.7">12</text>
<text x="231.8" y="124.2">13</text>
<text x="231.8" y="126.7">14</text>
<text x="231.8" y="129.3">15</text>
<text x="231.8" y="131.8">16</text>
<text x="231.8" y="134.4">17</text>
<text x="231.8" y="136.9">18</text>
</g>
</svg>
